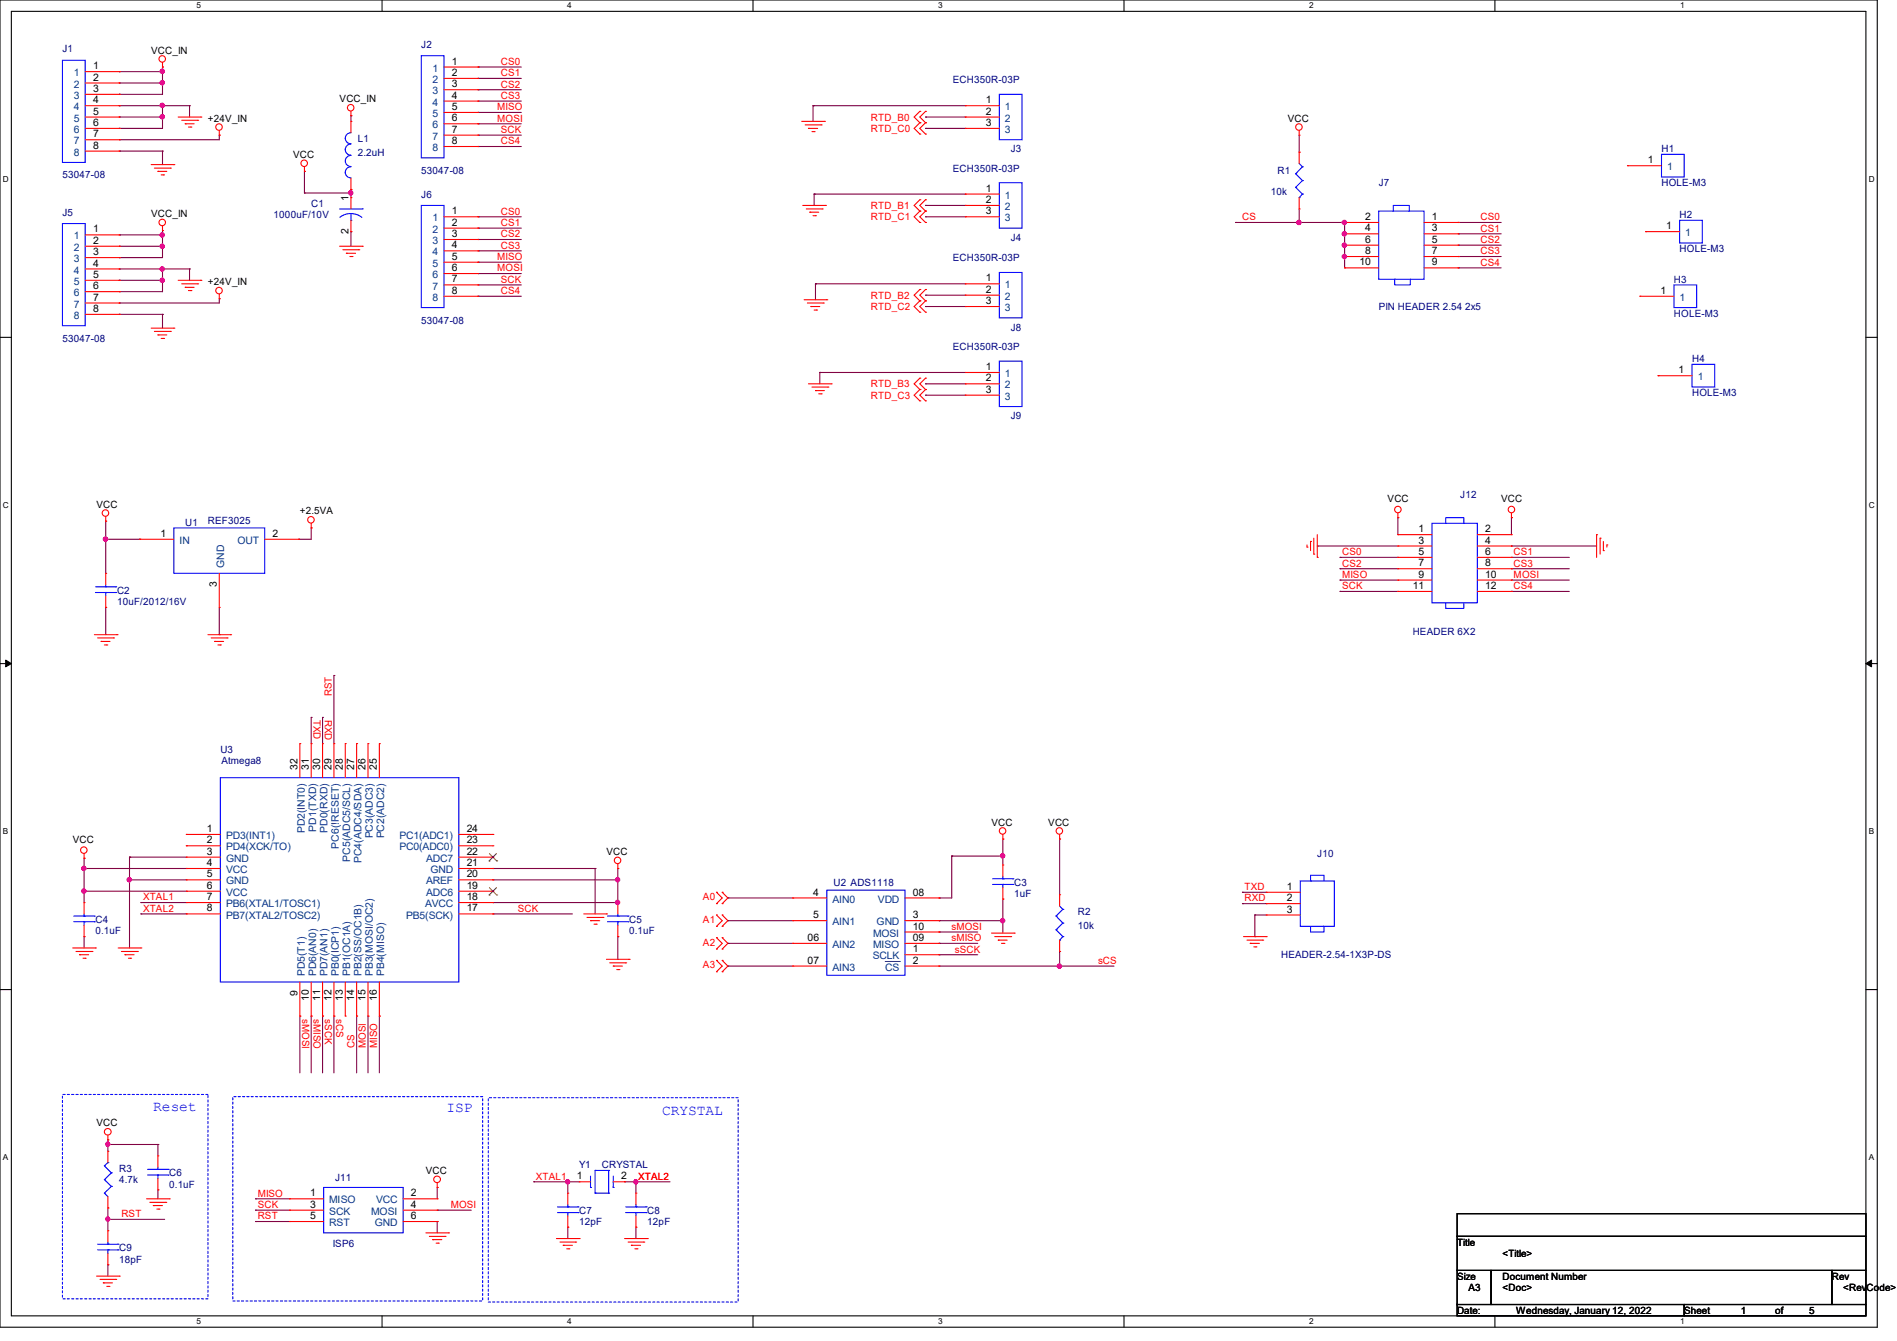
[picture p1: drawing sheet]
<svg xmlns="http://www.w3.org/2000/svg" width="297mm" height="210mm" viewBox="0 0 297 210" stroke-linecap="round" stroke-linejoin="round" font-family="sans-serif">
<path d="M0 0h293.9v207.9h-293.9zM1.8 1.8h290.3v204.3h-290.3z" fill="none" stroke="#000" stroke-width=".17"/>
<g fill="#fff">
<path d="M30.8 .2h.7v1.4h-.7z"/>
<path d="M30.8 206.2h.7v1.4h-.7z"/>
</g>
<path d="M59.8 0v1.8M59.8 206.1v1.8" fill="none" stroke="#000" stroke-width=".17"/>
<g fill="#fff">
<path d="M88.8 .2h.7v1.4h-.7z"/>
<path d="M88.8 206.2h.7v1.4h-.7z"/>
</g>
<path d="M117.9 0v1.8M117.9 206.1v1.8" fill="none" stroke="#000" stroke-width=".17"/>
<g fill="#fff">
<path d="M146.9 .2h.7v1.4h-.7z"/>
<path d="M146.9 206.2h.7v1.4h-.7z"/>
</g>
<path d="M176 0v1.8M176 206.1v1.8" fill="none" stroke="#000" stroke-width=".17"/>
<g fill="#fff">
<path d="M205 .2h.7v1.4h-.7z"/>
<path d="M205 206.2h.7v1.4h-.7z"/>
</g>
<path d="M234.1 0v1.8M234.1 206.1v1.8" fill="none" stroke="#000" stroke-width=".17"/>
<g fill="#fff">
<path d="M263.1 .2h.6v1.4h-.6z"/>
<path d="M263.1 206.2h.6v1.4h-.6z"/>
<path d="M.5 27.3h.9v1.4h-.9z"/>
<path d="M292.6 27.3h.9v1.4h-.9z"/>
<path d="M.5 78.4h.9v1.4h-.9z"/>
<path d="M292.6 78.4h.9v1.4h-.9z"/>
</g>
<path d="M0 52.8h1.8M292.1 52.8h1.8" fill="none" stroke="#000" stroke-width=".17"/>
<g fill="#fff">
<path d="M.5 129.5h.8v1.4h-.8z"/>
<path d="M292.6 129.5h.8v1.4h-.8z"/>
</g>
<path d="M0 103.9h1.8M292.1 103.9h1.8" fill="none" stroke="#000" stroke-width=".17"/>
<path d="M.9 103.4l.9 .5-.9 .5zM292.1 103.9l.9-.5v1z" fill="#000" stroke="#000" stroke-width=".16"/>
<g fill="#fff">
<path d="M.5 180.5h.8v1.4h-.8z"/>
<path d="M292.6 180.5h.8v1.4h-.8z"/>
</g>
<path d="M0 155h1.8M292.1 155h1.8M228.1 190.1h64v3.5h-64zM228.1 193.6h64v5.4h-64zM228.1 199h5.4v5.3h-5.4zM233.5 199h53.3v5.3h-53.3zM286.8 199h5.3v5.3h-5.3zM228.1 204.3h35.6v1.8h-35.6zM263.7 204.3h28.4v1.8h-28.4z" fill="none" stroke="#000" stroke-width=".17"/>
<path d="M9.8 171.4h22.8v32h-22.8zM36.4 171.7h39.2v32.1h-39.2zM76.5 171.9h39.1v32h-39.1z" fill="none" stroke="#00f" stroke-width=".17" stroke-dasharray=".3 .3"/>
<g fill="none" stroke="#800040" stroke-width=".17">
<path d="M18.7 18.3h.1M18.7 14.8h.1M18.7 11.2h.1M18.7 13h.1M18.7 16.6h.1M18.7 18.3h6.7M18.7 16.6h11M18.7 11.2h6.7M18.7 13h6.7M25.4 16.6h.1M25.4 10.5h.1M25.4 11.2h.1"/>
<path d="M25.4 18.3h.1M25.4 13h.1M25.4 10.5v4.3h-6.7M25.4 16.6v3.5h-6.7M29.7 16.6h.1M29.7 16.6v1.7M54.9 18.1h.1M54.9 18.1v.9M74.8 17.6h.1M74.8 19.4h.1M74.8 10.5h.1M74.8 12.3h.1"/>
<path d="M74.8 14.1h.1M74.8 15.8h.1M74.8 17.6h6.8M74.8 19.4h6.8M74.8 10.5h6.8M74.8 12.3h6.8M74.8 14.1h6.8M74.8 15.8h6.8M127.3 16.6h.1M127.3 16.6h23.8M127.3 16.6v2.4M144.9 18.3h.1"/>
<path d="M144.9 18.3h6.2M18.7 21.9h.1M18.7 36.8h.1M18.7 38.6h.1M18.7 20.1h.1M18.7 23.7h.1M18.7 36.8h6.7M18.7 38.6h6.7M18.7 23.7h6.7M25.4 23.7h.1M25.4 36.1h.1M25.4 36.8h.1"/>
<path d="M25.4 38.6h.1M25.4 23.7v2.1M25.4 36.1v4.2h-6.7M34.3 21.2h.1M34.3 21.2v.7h-15.6M47.7 30.2h.1M47.7 26.8h.1M47.7 30.2h7.2M47.7 26.8v3.4M54.9 36.3h.1M54.9 29.7h.1M54.9 30.2h.1"/>
<path d="M54.9 29.7v1.2M54.9 36.3v2.3M74.8 34h.1M74.8 35.7h.1M74.8 37.5h.1M74.8 39.3h.1M74.8 21.2h.1M74.8 22.9h.1M74.8 34h6.8M74.8 35.7h6.8M74.8 37.5h6.8M74.8 39.3h6.8"/>
<path d="M74.8 21.2h6.8M74.8 22.9h6.8M127.5 30.4h.1M127.5 30.4h23.6M127.5 30.4v1.8M144.9 20.1h.1M144.9 32.2h.1M144.9 34h.1M144.9 34h6.2M144.9 20.1h6.2M144.9 32.2h6.2M193.5 34.8h.1"/>
<path d="M193.5 34.8h17M203.4 34.8h.1M203.4 23.8h.1M203.4 21.2v2.6M203.4 32.7v2.1M210.5 34.8h.1M210.5 38.4h.1M210.5 36.6h.1M210.5 34.8v7.2M228.3 36.6h.1M228.3 34.8h.1M228.3 38.4h.1"/>
<path d="M228.3 36.6h6.7M228.3 34.8h6.7M228.3 38.4h6.7M18.7 47.5h.1M18.7 43.9h.1M18.7 40.3h.1M18.7 42.1h.1M18.7 45.7h.1M18.7 49.2h.1M18.7 43.9h6.7M18.7 42.1h11M18.7 49.2h6.7"/>
<path d="M25.4 42.1h.1M25.4 49.2h.1M25.4 43.9h.1M25.4 42.1v3.6h-6.7M25.4 49.2v2.2M29.7 42.1h.1M29.7 42.1v1.8M34.3 46.8h.1M34.3 46.8v.7h-15.6M74.8 41.1h.1M74.8 42.8h.1M74.8 44.6h.1"/>
<path d="M74.8 46.4h.1M74.8 41.1h6.8M74.8 42.8h6.8M74.8 44.6h6.8M74.8 46.4h6.8M127.7 44.4h.1M127.7 44.4h23.4M127.7 44.4v2.5M128.4 58.3h.1M128.4 58.3h22.7M128.4 58.3v1.8M144.9 46.2h.1"/>
<path d="M144.9 48h.1M144.9 46.2h6.2M144.9 48h6.2M210.5 40.2h.1M228.3 40.2h.1M228.3 42h.1M228.3 40.2h6.7M228.3 42h6.7M144.9 60.1h.1M144.9 61.9h.1M144.9 60.1h6.2M144.9 61.9h6.2"/>
<path d="M16.6 84.5h.1M16.6 95.1h.1M16.6 81.6h.1M16.6 84.5h5.3M16.6 81.6v8.2M16.6 95.1v4.3M21.9 84.5h.1M34.3 99.4h.1M34.3 95.1v4.3M46.8 84.5h.1M48.7 82.7h.1M48.7 82.7v1.8h-1.9"/>
<path d="M206.2 85.5h.1M206.2 85.5h12.7M209.8 87.3h.1M209.8 89.1h.1M209.8 90.8h.1M209.8 92.6h.1M209.8 87.3h9.1M209.8 89.1h9.1M209.8 90.8h9.1M209.8 92.6h9.1M218.9 81.1h.1M218.9 81.1v2.6"/>
<path d="M236.6 81.1h.1M236.6 85.5h.1M236.6 87.3h.1M236.6 89.1h.1M236.6 90.8h.1M236.6 92.6h.1M236.6 81.1v2.6M236.6 85.5h13.4M236.6 87.3h9.1M236.6 89.1h9.1M236.6 90.8h9.1M236.6 92.6h9.1"/>
<path d="M48.7 112.4h.1M48.7 112.4v4.1M50.5 112.4h.1M50.5 112.4v4.1M52.3 105.8h.1M52.3 105.8v10.7M13.2 136h.1M13.2 139.6h.1M13.2 134.4h.1M13.2 134.4v7M13.2 139.6h16M13.2 136h16"/>
<path d="M20.3 134.2h.1M20.3 137.8h.1M20.3 134.2h8.9M20.3 134.2v14.3M20.3 137.8h8.9M77.2 137.8h.1M77.2 136h.1M77.2 137.8h19.5M77.2 136h16M93.2 136h.1M93.2 136v7.1M96.7 137.8h.1"/>
<path d="M96.7 136h.1M96.7 136v5.4h-19.5M149 134.1h.1M149 134.1v6.5h-2M149 134.1h8M157 134.1h.1M157 131.4h.1M157 131.4v4.1M165.9 131.4h.1M165.9 131.4v8.7M194.5 139.7h.1M194.5 139.7h3.7"/>
<path d="M13.2 146.7h.1M13.2 146.7v1.8M22.1 141.4h.1M22.1 143.1h.1M22.1 141.4h7.1M22.1 143.1h7.1M46.9 159.1h.1M46.9 159.1v8.9M48.7 159.1h.1M48.7 159.1v8.9M50.5 159.1h.1M50.5 159.1v8.9"/>
<path d="M52.3 159.1h.1M52.3 159.1v8.9M55.8 159.1h.1M55.8 159.1v8.9M57.6 159.1h.1M57.6 159.1v8.9M59.4 159.1h.1M59.4 159.1v8.9M77.2 141.4h.1M77.2 143.1h.1M77.2 143.1h12.4M96.7 146.7h.1"/>
<path d="M96.7 146.7v3.5M114 140.6h.1M114 144.2h.1M114 147.7h.1M114 151.3h.1M114 151.3h10.1M114 140.6h10.1M114 144.2h10.1M114 147.7h10.1M147 151.3h.1M147 149.5h.1M147 147.7h.1"/>
<path d="M147 146h.1M147 144.2h.1M147 140.6h.1M147 151.3h27.4M147 144.2h10M147 147.7h6.1M147 149.5h6.1M147 146h6.1M157 140.8h.1M157 144.2h.1M157 140.8v5.3M165.9 151.3h.1"/>
<path d="M165.9 149h.1M165.9 149v2.3M194.5 141.5h.1M194.5 141.5h3.7M196.5 146.7h.1M196.5 143.3h.1M196.5 143.3v3.4M196.5 143.3h1.7M16.9 179.2h.1M16.9 178.5h.1M16.9 178.5v1.8M16.9 179.2h7.8"/>
<path d="M24.7 179.2h.1M24.7 179.2v1.8M16.9 191h.1M16.9 189.2h.1M16.9 198.1h.1M16.9 189.2v3.5M16.9 198.1v1.8M16.9 191h8.9M24.7 186.4h.1M24.7 186.4v1.3M40 191.3h.1M40 189.5h.1"/>
<path d="M40 187.7h.1M40 189.5h5.3M40 191.3h5.3M40 187.7h5.3M68.5 186h.1M68.5 189.5h.1M68.5 191.3h.1M68.5 186v1.7M68.5 191.3v1.8M68.5 189.5h5.3M83.6 185.1h.1M83.6 185.1h7.1"/>
<path d="M88.9 185.1h.1M88.9 192.2h.1M88.9 185.1v1.8M88.9 192.2v1.8M97.8 185.1h.1M97.8 185.1h7.1M99.6 185.1h.1M99.6 192.2h.1M99.6 185.1v1.8M99.6 192.2v1.8"/>
</g>
<g fill="#f0f" stroke="#f0f" stroke-width=".17">
<circle cx="25.4" cy="16.5" r=".34"/>
<circle cx="25.4" cy="42.1" r=".34"/>
<circle cx="210.5" cy="34.8" r=".34"/>
<circle cx="203.4" cy="34.8" r=".34"/>
<circle cx="210.5" cy="40.2" r=".34"/>
<circle cx="16.5" cy="84.4" r=".34"/>
<circle cx="25.4" cy="18.3" r=".34"/>
<circle cx="25.4" cy="13" r=".34"/>
<circle cx="25.4" cy="43.9" r=".34"/>
<circle cx="25.4" cy="38.6" r=".34"/>
<circle cx="25.4" cy="36.8" r=".34"/>
<circle cx="25.4" cy="11.2" r=".34"/>
<circle cx="210.5" cy="38.4" r=".34"/>
<circle cx="210.5" cy="36.6" r=".34"/>
<circle cx="54.9" cy="30.2" r=".34"/>
<circle cx="13.1" cy="139.6" r=".34"/>
<circle cx="20.2" cy="137.8" r=".34"/>
<circle cx="96.7" cy="141.3" r=".34"/>
<circle cx="96.7" cy="137.8" r=".34"/>
<circle cx="13.1" cy="136" r=".34"/>
<circle cx="99.5" cy="185.1" r=".33"/>
<circle cx="88.9" cy="185.1" r=".33"/>
<circle cx="16.9" cy="190.9" r=".33"/>
<circle cx="16.9" cy="179.2" r=".33"/>
<circle cx="165.9" cy="151.3" r=".34"/>
<circle cx="157" cy="144.2" r=".34"/>
<circle cx="157" cy="134" r=".34"/>
</g>
<g fill="none" stroke="#f00" stroke-width=".17">
<path d="M13.3 18.3h5.4M13.3 11.2h5.4M13.3 13h5.4M13.3 14.8h5.4M13.3 16.6h5.4M18.7 11.2h.1M18.7 13h.1M18.7 14.8h.1M18.7 16.6h.1M18.7 18.3h.1M25.4 10.5h.1M25.4 9.8v.7"/>
<path d="M27.9 18.3h3.6M28.4 18.8h2.5M29 19.4h.1M29 19.4h1.4M29.5 19.9h.4M29.9 19.9h.1M30.9 18.8h.1M31.5 18.3h.1M54.9 18.1h.1M54.9 19h.1M54.9 17.4v.7M54.9 19v1.8"/>
<path d="M69.5 19.4h5.3M69.5 10.5h5.3M69.5 12.3h5.3M69.5 14.1h5.3M69.5 15.8h5.3M69.5 17.6h5.3M74.8 10.5h.1M74.8 12.3h.1M74.8 14.1h.1M74.8 15.8h.1M74.8 17.6h.1M74.8 19.4h.1"/>
<path d="M125.5 19h3.6M126.1 19.6h2.5M128.6 19.6h.1M129.1 19h.1M144 17.4h.1M144 19.2h.1M144 17.4l-.9 .9 .9 .9M144 19.2l-.9 .9 .9 .9M144.9 17.4h.1M144.9 19.2h.1M144.9 17.4l-.9 .9 .9 .9M144.9 19.2l-.9 .9 .9 .9"/>
<path d="M151.1 16.6h.1M151.1 18.3h.1M151.1 18.3h5.4M151.1 16.6h5.4M13.3 38.6h5.4M13.3 20.1h5.4M13.3 36.8h5.4M13.3 21.9h5.4M13.3 23.7h5.4M18.7 36.8h.1M18.7 38.6h.1M18.7 20.1h.1"/>
<path d="M18.7 21.9h.1M18.7 23.7h.1M23.7 25.8h3.5M24.2 26.3h2.5M24.7 26.8h.1M24.7 26.8h1.4M25.2 27.4h.4M25.4 36.1h.1M25.4 35.4v.7M25.6 27.4h.1M26.7 26.3h.1M27.2 25.8h.1"/>
<path d="M34.3 21.2h.1M34.3 20.4v.8M47.7 26.8h.1M47.7 26.1v.7M53.2 38.6h3.5M53.7 39.1h2.5M54.2 39.7h.1M54.2 39.7h1.5M54.9 29.7h.1M54.9 30.9h.1M54.9 36.3h.1M54.9 27.9v1.8"/>
<path d="M54.9 30.9v1.8M54.9 34.5v1.8M56.2 39.1h.1M56.7 38.6h.1M69.5 34h5.3M69.5 21.2h5.3M69.5 22.9h5.3M69.5 35.7h5.3M69.5 37.5h5.3M69.5 39.3h5.3M74.8 21.2h.1M74.8 22.9h.1"/>
<path d="M74.8 34h.1M74.8 35.7h.1M74.8 37.5h.1M74.8 39.3h.1M125.7 32.2h3.5M126.2 32.7h2.5M126.6 20.1h.1M126.6 20.1h1.4M126.8 33.2h.1M126.8 33.2h1.4M127.1 20.6h.4M127.3 33.8h.4"/>
<path d="M127.5 20.6h.1M127.7 33.8h.1M128.7 32.7h.1M129.2 32.2h.1M144 21h.1M144 31.3h.1M144 33.1h.1M144 34.8h.1M144 31.3l-.9 .9 .9 .9M144 33.1l-.9 .9 .9 .8M144.9 21h.1M144.9 31.3h.1"/>
<path d="M144.9 33.1h.1M144.9 34.8h.1M144.9 31.3l-.9 .9 .9 .9M144.9 33.1l-.9 .9 .9 .8M151.1 30.4h.1M151.1 32.2h.1M151.1 34h.1M151.1 20.1h.1M151.1 20.1h5.4M151.1 32.2h5.4M151.1 30.4h5.4M151.1 34h5.4"/>
<path d="M203.4 21.2h.1M203.4 23.8h.1M203.4 32.7h.1M203.4 20.4v.8M203.4 23.8v1.8M203.4 30.9v1.8M210.5 34.8h.1M210.5 36.6h.1M210.5 38.4h.1M210.5 34.8h5.4M210.5 36.6h5.4M210.5 38.4h5.4"/>
<path d="M223 34.8h5.3M223 36.6h5.3M223 38.4h5.3M228.3 34.8h.1M228.3 36.6h.1M228.3 38.4h.1M254.8 26h.1M254.8 26h5.3M257.6 36.3h.1M257.6 36.3h5.4M13.3 43.9h5.4M13.3 47.5h5.4"/>
<path d="M13.3 40.3h5.4M13.3 42.1h5.4M13.3 45.7h5.4M13.3 49.2h5.4M18.7 40.3h.1M18.7 42.1h.1M18.7 43.9h.1M18.7 45.7h.1M18.7 47.5h.1M18.7 49.2h.1M23.7 51.4h3.5M24.2 51.9h2.5"/>
<path d="M24.7 52.5h.1M24.7 52.5h1.4M25.2 53h.4M25.6 53h.1M26.7 51.9h.1M27.2 51.4h.1M27.9 43.9h3.6M28.4 44.4h2.5M29 45h.1M29 45h1.4M29.5 45.5h.4M29.9 45.5h.1"/>
<path d="M30.9 44.4h.1M31.5 43.9h.1M34.3 46.8h.1M34.3 46.1v.7M54.8 40.2h.3M55.1 40.2h.1M69.5 41.1h5.3M69.5 42.8h5.3M69.5 44.6h5.3M69.5 46.4h5.3M74.8 41.1h.1M74.8 42.8h.1"/>
<path d="M74.8 44.6h.1M74.8 46.4h.1M125.9 46.9h3.6M126.4 47.5h2.5M127 48h.1M127 48h1.4M127.5 48.6h.3M127.8 48.6h.1M128.9 47.5h.1M129.5 46.9h.1M144 45.3h.1M144 47.1h.1"/>
<path d="M144 48.9h.1M144 59.2h.1M144 45.3l-.9 .9 .9 .9M144 47.1l-.9 .9 .9 .9M144 59.2l-.9 .9 .9 .9M144.9 45.3h.1M144.9 47.1h.1M144.9 48.9h.1M144.9 59.2h.1M144.9 45.3l-.9 .9 .9 .9M144.9 47.1l-.9 .9 .9 .9M144.9 59.2l-.9 .9 .9 .9"/>
<path d="M151.1 58.3h.1M151.1 44.4h.1M151.1 46.2h.1M151.1 48h.1M151.1 44.4h5.4M151.1 48h5.4M151.1 58.3h5.4M151.1 46.2h5.4M210.5 40.2h.1M210.5 42h.1M210.5 40.2h5.4M210.5 42h5.4"/>
<path d="M223 40.2h5.3M223 42h5.3M228.3 40.2h.1M228.3 42h.1M256.8 46.4h.1M256.8 46.4h5.3M259.6 58.8h.1M259.6 58.8h5.3M126.6 60.1h3.5M127.1 60.6h2.5M127.7 61.2h.1M127.7 61.2h1.4"/>
<path d="M128.2 61.7h.4M128.6 61.7h.1M129.6 60.6h.1M130.1 60.1h.1M144 61h.1M144 62.8h.1M144 61l-.9 .9 .9 .9M144.9 61h.1M144.9 62.8h.1M144.9 61l-.9 .9 .9 .9M151.1 60.1h.1M151.1 61.9h.1"/>
<path d="M151.1 60.1h5.4M151.1 61.9h5.4M14.8 99.4h3.5M15.3 99.9h2.5M16.6 81.6h.1M16.6 89.8h.1M16.6 95.1h.1M16.6 80.9v.7M16.6 89.8v1.8M16.6 93.3v1.8M17.8 99.9h.1M18.3 99.4h.1"/>
<path d="M21.9 84.5h.1M21.9 84.5h5.3M32.6 99.4h3.5M33.1 99.9h2.5M34.3 95.1h.1M34.3 89.8v5.3M35.6 99.9h.1M36.1 99.4h.1M41.4 84.5h5.4M46.8 84.5h.1M48.7 82.7h.1M48.7 82v.7"/>
<path d="M204.6 85.7h.1M204.6 85.3v.4M205.2 84.8h.1M205.2 84.8v1.4M205.7 86.8h.1M205.7 84.3v2.5M206.2 87.3h.1M206.2 83.7v3.6M218.9 81.1h.1M218.9 83.7h.1M218.9 85.5h.1M218.9 87.3h.1"/>
<path d="M218.9 89.1h.1M218.9 90.8h.1M218.9 92.6h.1M218.9 80.3v.8M218.9 83.7h5.3M218.9 85.5h5.3M218.9 87.3h5.3M218.9 89.1h5.3M218.9 90.8h5.3M218.9 92.6h5.3M231.3 83.7h5.3M231.3 85.5h5.3"/>
<path d="M231.3 87.3h5.3M231.3 89.1h5.3M231.3 90.8h5.3M231.3 92.6h5.3M236.6 81.1h.1M236.6 83.7h.1M236.6 85.5h.1M236.6 87.3h.1M236.6 89.1h.1M236.6 90.8h.1M236.6 92.6h.1M236.6 80.3v.8"/>
<path d="M250 83.7h.1M250 83.7v3.6M250.5 84.3h.1M250.5 84.3v2.5M251 86.2h.1M251 84.8v1.4M251.6 85.3h.1M251.6 85.3v.4M15.8 100.5h.1M15.8 100.5h1.4M16.3 101h.4M16.7 101h.1"/>
<path d="M33.6 100.5h.1M33.6 100.5h1.4M34.1 101h.4M34.5 101h.1M46.9 116.5h.1M46.9 116.5v5.3M48.7 116.5h.1M48.7 116.5v5.3M50.5 116.5h.1M50.5 116.5v5.3M52.3 116.5h.1M52.3 116.5v5.3"/>
<path d="M54.1 116.5h.1M54.1 116.5v5.3M55.8 116.5h.1M55.8 116.5v5.3M57.6 116.5h.1M57.6 116.5v5.3M59.4 116.5h.1M59.4 116.5v5.3M13.2 134.4h.1M13.2 133.7v.7M29.2 130.7h.1M29.2 132.5h.1"/>
<path d="M29.2 134.2h.1M29.2 136h.1M29.2 137.8h.1M29.2 139.6h.1M29.2 130.7h5.3M29.2 132.5h5.3M29.2 134.2h5.3M29.2 136h5.3M29.2 137.8h5.3M29.2 139.6h5.3M71.8 130.7h5.4M71.8 132.5h5.4"/>
<path d="M71.8 134.2h5.4M71.8 136h5.4M71.8 137.8h5.4M71.8 139.6h5.4M77.2 130.7h.1M77.2 132.5h.1M77.2 134.2h.1M77.2 136h.1M77.2 137.8h.1M77.2 139.6h.1M96.7 136h.1M96.7 135.3v.7"/>
<path d="M112.2 139.7h.1M112.2 139.7l.9 .9-.9 .9M113.1 139.7h.1M113.1 139.7l.9 .9-.9 .9M157 131.4h.1M157 135.5h.1M157 130.7v.7M157 135.5v1.7M157 139v1.8M165.9 131.4h.1M165.9 130.7v.7M198.2 139.7h.1"/>
<path d="M198.2 139.7h5.4M11.4 148.5h3.5M11.9 149h2.5M12.4 149.5h.1M12.4 149.5h1.5M13 150.1h.3M13.2 141.4h.1M13.2 146.7h.1M13.2 141.4v1.7M13.2 144.9v1.8M13.3 150.1h.1M14.4 149h.1"/>
<path d="M14.9 148.5h.1M18.5 148.5h3.6M19 149h2.5M19.6 149.5h.1M19.6 149.5h1.4M20.1 150.1h.3M20.4 150.1h.1M21.5 149h.1M22.1 148.5h.1M29.2 141.4h.1M29.2 143.1h.1M29.2 143.1h5.3"/>
<path d="M29.2 141.4h5.3M46.9 159.1h.1M46.9 153.8v5.3M48.7 159.1h.1M48.7 153.8v5.3M50.5 159.1h.1M50.5 153.8v5.3M52.3 159.1h.1M52.3 153.8v5.3M54.1 159.1h.1M54.1 153.8v5.3M55.8 159.1h.1"/>
<path d="M55.8 153.8v5.3M57.6 159.1h.1M57.6 153.8v5.3M59.4 159.1h.1M59.4 153.8v5.3M71.8 143.1h5.4M71.8 141.4h5.4M77.2 141.4h.1M77.2 143.1h.1M91.4 143.1h3.6M91.9 143.7h2.5M92.5 144.2h.1"/>
<path d="M92.5 144.2h1.4M93 144.7h.3M93.3 144.7h.1M94.4 143.7h.1M95 143.1h.1M95 150.2h3.5M95.5 150.8h2.5M96 151.3h.1M96 151.3h1.5M96.6 151.8h.3M96.7 141.4h.1M96.7 146.7h.1"/>
<path d="M96.7 141.4v1.7M96.7 144.9v1.8M96.9 151.8h.1M98 150.8h.1M98.5 150.2h.1M112.2 141.5h.1M112.2 143.3h.1M112.2 145.1h.1M112.2 146.9h.1M112.2 148.6h.1M112.2 150.4h.1M112.2 152.2h.1"/>
<path d="M112.2 143.3l.9 .9-.9 .9M112.2 146.9l.9 .8-.9 .9M112.2 150.4l.9 .9-.9 .9M113.1 141.5h.1M113.1 145.1h.1M113.1 143.3h.1M113.1 148.6h.1M113.1 146.9h.1M113.1 152.2h.1M113.1 150.4h.1M113.1 143.3l.9 .9-.9 .9M113.1 146.9l.9 .8-.9 .9"/>
<path d="M113.1 150.4l.9 .9-.9 .9M124.1 140.6h.1M124.1 144.2h.1M124.1 151.3h.1M124.1 147.7h.1M124.1 144.2h5.4M124.1 151.3h5.4M124.1 147.7h5.4M124.1 140.6h5.4M141.7 149.5h5.3M141.7 144.2h5.3M141.7 151.3h5.3"/>
<path d="M141.7 147.7h5.3M141.7 140.6h5.3M141.7 146h5.3M147 149.5h.1M147 151.3h.1M147 144.2h.1M147 146h.1M147 147.7h.1M147 140.6h.1M155.2 146.1h3.6M155.7 146.7h2.5M156.3 147.2h.1"/>
<path d="M156.3 147.2h1.4M156.8 147.7h.4M157 140.8h.1M157.2 147.7h.1M158.2 146.7h.1M158.8 146.1h.1M165.9 140.1h.1M165.9 149h.1M165.9 140.1v1.8M165.9 147.2v1.8M194.7 146.7h3.5M195.2 147.2h2.5"/>
<path d="M195.7 147.7h.1M195.7 147.7h1.5M196.3 148.3h.3M196.6 148.3h.1M197.7 147.2h.1M198.2 146.7h.1M198.2 141.5h.1M198.2 143.3h.1M198.2 141.5h5.4M198.2 143.3h5.4M16.9 178.5h.1M16.9 177.8v.7"/>
<path d="M15.1 199.9h3.6M16.9 189.2h.1M16.9 180.3h.1M16.9 192.7h.1M16.9 198.1h.1M16.9 180.3v1.8M16.9 187.4v1.8M16.9 192.7v1.8M16.9 196.3v1.8M18.7 199.9h.1M22.9 187.7h3.6M23.5 188.3h2.5"/>
<path d="M24 188.8h.1M24 188.8h1.4M24.6 189.4h.3M24.7 181h.1M24.7 186.4h.1M24.7 181v1.8M24.7 184.6v1.8M24.9 189.4h.1M26 188.3h.1M26.5 187.7h.1M45.3 187.7h.1M45.3 189.5h.1"/>
<path d="M45.3 191.3h.1M45.3 187.7h5.4M45.3 189.5h5.4M45.3 191.3h5.4M63.1 187.7h5.4M63.1 189.5h5.4M63.1 191.3h5.4M66.7 193.1h3.5M67.2 193.6h2.5M67.7 194.1h.1M67.7 194.1h1.5M68.3 194.7h.3"/>
<path d="M68.5 186h.1M68.5 187.7h.1M68.5 189.5h.1M68.5 191.3h.1M68.5 185.3v.7M68.6 194.7h.1M69.7 193.6h.1M70.2 193.1h.1M87.1 194h3.6M87.7 194.5h2.4M88.2 195h.1M88.2 195h1.4"/>
<path d="M88.7 195.6h.4M88.9 186.9h.1M88.9 192.2h.1M88.9 186.9v1.7M88.9 190.4v1.8M89.1 195.6h.1M90.1 194.5h.1M90.7 194h.1M90.7 185.1h.1M90.7 185.1h1.8M96 185.1h1.8M97.8 185.1h.1"/>
<path d="M97.8 194h3.5M98.3 194.5h2.5M98.8 195h.1M98.8 195h1.5M99.4 195.6h.3M99.6 186.9h.1M99.6 192.2h.1M99.6 186.9v1.7M99.6 190.4v1.8M99.7 195.6h.1M100.8 194.5h.1M101.3 194h.1"/>
<path d="M15.7 200.4h2.4M16.2 200.9h.1M16.2 200.9h1.4M16.7 201.5h.4M17.1 201.5h.1M18.1 200.4h.1"/>
<circle cx="25.4" cy="9.2" r=".51"/>
<circle cx="34.3" cy="19.9" r=".51"/>
<circle cx="54.9" cy="16.9" r=".51"/>
<circle cx="203.4" cy="19.9" r=".51"/>
<circle cx="25.4" cy="34.8" r=".51"/>
<circle cx="47.6" cy="25.6" r=".51"/>
<circle cx="34.3" cy="45.5" r=".51"/>
<circle cx="218.9" cy="79.8" r=".51"/>
<circle cx="236.6" cy="79.8" r=".51"/>
<circle cx="16.5" cy="80.3" r=".51"/>
<circle cx="48.7" cy="81.4" r=".51"/>
<circle cx="13.1" cy="133.1" r=".51"/>
<circle cx="96.7" cy="134.7" r=".51"/>
<circle cx="157" cy="130.1" r=".51"/>
<circle cx="165.9" cy="130.1" r=".51"/>
<circle cx="16.9" cy="177.2" r=".52"/>
<circle cx="68.4" cy="184.7" r=".52"/>
</g>
<g fill="none" stroke="#00f" stroke-width=".17">
<path d="M9.8 9.4h3.5v16h-3.5zM66 8.7h3.5v16h-3.5zM156.5 14.8h3.5v7.1h-3.5zM9.8 35h3.5v16h-3.5zM53.2 32.7h3.5M54.9 34.5h.1M54.9 33.4l1.1 .3 .7 .3M54.9 33.4l-.7 .1-1 .5M54.9 33.4v1.1M54.9 26.1a.87 .87 0 0 0-.8 .9 .87 .87 0 0 0 .8 .9M54.9 24.3a.87 .87 0 0 0-.8 .9 .87 .87 0 0 0 .8 .9M54.9 22.6a.87 .87 0 0 0-.8 .8 .87 .87 0 0 0 .8 .9"/>
<path d="M54.9 20.8a.87 .87 0 0 0-.8 .9 .87 .87 0 0 0 .8 .8M56.7 32.7h.1M66 32.2h3.5v16h-3.5zM156.5 28.6h3.5v7.1h-3.5zM202.9 27.2h.1M202.9 29.3h.1M202.9 27.2l1 1.1M202.9 29.3l1 1.1M203.4 30.9h.1M203.4 25.6l.5 .5M203.9 26.1h.1M203.9 28.3h.1"/>
<path d="M203.9 30.4h.1M203.9 26.1l-1 1.1M203.9 28.3l-1 1M203.9 30.4l-.5 .5M215.9 33.1h7.1v10.6h-7.1zM218.1 33.1v-.9h2.5v.9M260.1 24.2h3.6v3.5h-3.6zM263 34.5h3.5v3.6h-3.5zM156.5 56.6h3.5v7.1h-3.5zM156.5 42.7h3.5v7.1h-3.5zM218.4 43.7v.9h2.4v-.9M262.1 44.6h3.5v3.6h-3.5z"/>
<path d="M264.9 57.1h3.6v3.5h-3.6zM14.9 92.8h3.2M14.9 91.9h3.2M16.6 91.9h.1M16.6 92.8h.1M16.6 91.6v.3M16.6 92.8v.5M18.1 92.8h.1M18.1 91.9h.1M27.2 82.7h14.2v7.1h-14.2zM224.2 82h7.1v12.4h-7.1zM226.4 82v-.9h2.8v.9"/>
<path d="M226.4 94.4v.9h2.8v-.9M34.5 121.8h37.3v32h-37.3zM129.5 139.4h12.2v13.3h-12.2zM155.4 138.5h3.2M155.4 137.6h3.2M157 137.6h.1M157 138.5h.1M157 137.2v.4M157 138.5v.5M158.6 138.5h.1M158.6 137.6h.1M203.6 138h5.3v7.1h-5.3z"/>
<path d="M205.4 138h-.2v-.9h2.1v.9M11.6 144.4h3.2M11.6 143.5h3.2M13.2 143.5h.1M13.2 144.4h.1M13.2 143.1v.4M13.2 144.4v.5M14.8 144.4h.1M14.8 143.5h.1M95.1 144.4h3.2M95.1 143.5h3.2M96.7 143.5h.1"/>
<path d="M96.7 144.4h.1M96.7 143.1v.4M96.7 144.4v.5M98.3 144.4h.1M98.3 143.5h.1M165.4 143.5h.1M165.4 145.6h.1M165.4 143.5l1 1.1M165.4 145.6l1 1.1M165.9 147.2h.1M165.9 141.9l.5 .5M166.4 142.4h.1"/>
<path d="M166.4 144.6h.1M166.4 146.7h.1M166.4 142.4l-1 1.1M166.4 144.6l-1 1M166.4 146.7l-.5 .5M205.2 145.1v.9h2.1v-.9h-.2M15.3 195.7h3.2M15.3 194.9h3.2M16.3 186.9h.1M16.3 184.7h.1M16.3 182.6h.1M16.3 186.9l.6 .5"/>
<path d="M16.3 184.7l1.1 1.1M16.3 182.6l1.1 1.1M16.9 182.1h.1M16.9 194.9h.1M16.9 195.7h.1M16.9 182.1l-.6 .5M16.9 194.5v.4M16.9 195.7v.6M17.4 185.8h.1M17.4 183.7h.1M17.4 185.8l-1.1 1.1M17.4 183.7l-1.1 1"/>
<path d="M18.5 195.7h.1M18.5 194.9h.1M23.1 184h3.2M23.1 183.1h3.2M24.7 183.1h.1M24.7 184h.1M24.7 182.8v.3M24.7 184v.6M26.3 184h.1M26.3 183.1h.1M50.7 186h12.4v7.1h-12.4zM87.3 189.9h3.2"/>
<path d="M87.3 189h3.2M88.9 189h.1M88.9 189.9h.1M88.9 188.6v.4M88.9 189.9v.5M90.5 189.9h.1M90.5 189h.1M92.5 186h.1M92.5 184.2v1.8M93.2 186.9h.1M93.2 183.3h.1M93.2 183.3v3.6"/>
<path d="M93.2 186.9h2.1M93.2 183.3h2.1M95.3 186.9h.1M95.3 183.3h.1M95.3 183.3v3.6M96 186h.1M96 184.2v1.8M98 189.9h3.2M98 189h3.2M99.6 189h.1M99.6 189.9h.1M99.6 188.6v.4"/>
<path d="M99.6 189.9v.5M101.2 189.9h.1M101.2 189h.1"/>
</g>
<path d="M76.6 134.8h.1M76.6 133.7l1.2 1.1M76.6 139l1.2 1.2M77.7 133.7l-1.1 1.1M77.7 139l-1.1 1.2M77.8 134.8h.1M76.6 140.2h.1M77.8 140.2h.1" fill="none" stroke="#804000" stroke-width=".16"/>
<path d="M138.6 150.6h2.2M140.8 150.6h.1" fill="none" stroke="#004080" stroke-width=".16"/>
<g font-size="2.3" fill="#00f">
<text x="24" y="174">Reset</text>
<text x="69.9" y="174.2">ISP</text>
<text x="103.7" y="174.7">CRYSTAL</text>
</g>
<g font-size="1.6" fill="#000080">
<text x="9.8" y="8.2">J1</text>
<text x="66" y="7.5">J2</text>
<text x="149.2" y="13">ECH350R-03P</text>
<text x="56" y="22.2">L1</text>
<text x="158.2" y="23.8">J3</text>
<text x="260.1" y="23.8">H1</text>
<text x="9.8" y="27.9">53047-08</text>
<text x="56" y="24.4">2.2uH</text>
<text x="66" y="27.2">53047-08</text>
<text x="149.2" y="26.9">ECH350R-03P</text>
<text x="200" y="27.2">R1</text>
<text x="215.9" y="29.2">J7</text>
<text x="260.1" y="29.2">HOLE-M3</text>
<text x="9.8" y="33.8">J5</text>
<text x="42.8" y="34.2">1000uF/10V</text>
<text x="48.7" y="32.4">C1</text>
<text x="66" y="30.9">J6</text>
<text x="199" y="30.6">10k</text>
<text x="263" y="34.2">H2</text>
<text x="149.2" y="40.9">ECH350R-03P</text>
<text x="158.2" y="37.7">J4</text>
<text x="263" y="39.5">HOLE-M3</text>
<text x="262.1" y="44.3">H3</text>
<text x="9.8" y="53.5">53047-08</text>
<text x="66" y="50.7">53047-08</text>
<text x="158.2" y="51.8">J8</text>
<text x="215.9" y="48.6">PIN HEADER 2.54 2x5</text>
<text x="262.1" y="49.6">HOLE-M3</text>
<text x="149.2" y="54.8">ECH350R-03P</text>
<text x="264.9" y="56.7">H4</text>
<text x="158.2" y="65.6">J9</text>
<text x="264.9" y="62.1">HOLE-M3</text>
<text x="29" y="82.3">U1</text>
<text x="32.6" y="82">REF3025</text>
<text x="228.6" y="78.1">J12</text>
<text x="18.3" y="93">C2</text>
<text x="18.3" y="94.8">10uF/2012/16V</text>
<text x="221.2" y="99.4">HEADER 6X2</text>
<text x="34.5" y="117.9">U3</text>
<text x="34.7" y="119.7">Atmega8</text>
<text x="206.2" y="134.2">J10</text>
<text x="130.5" y="138.7">U2 ADS1118</text>
<text x="158.8" y="138.7">C3</text>
<text x="158.8" y="140.5">1uF</text>
<text x="168.7" y="143.3">R2</text>
<text x="14.9" y="144.6">C4</text>
<text x="14.9" y="146.3">0.1uF</text>
<text x="98.5" y="144.6">C5</text>
<text x="98.5" y="146.3">0.1uF</text>
<text x="168.7" y="145.5">10k</text>
<text x="200.6" y="150.1">HEADER-2.54-1X3P-DS</text>
<text x="18.7" y="183.5">R3</text>
<text x="18.7" y="185.3">4.7k</text>
<text x="26.5" y="184.2">C6</text>
<text x="52.5" y="184.9">J11</text>
<text x="90.7" y="183">Y1</text>
<text x="94.2" y="183">CRYSTAL</text>
<text x="26.5" y="186">0.1uF</text>
<text x="90.7" y="190.1">C7</text>
<text x="90.7" y="191.9">12pF</text>
<text x="101.3" y="190.1">C8</text>
<text x="101.3" y="191.9">12pF</text>
<text x="18.7" y="196">C9</text>
<text x="18.7" y="197.7">18pF</text>
<text x="52.1" y="195.2">ISP6</text>
</g>
<g font-size="1.6" fill="#004080">
<text x="11.6" y="11.9">1</text>
<text x="67.7" y="11.2">1</text>
<text x="11.6" y="13.7">2</text>
<text x="11.6" y="15.5">3</text>
<text x="11.6" y="17.3">4</text>
<text x="67.7" y="13">2</text>
<text x="67.7" y="14.8">3</text>
<text x="67.7" y="16.6">4</text>
<text x="157.4" y="17.3">1</text>
<text x="11.6" y="19.1">5</text>
<text x="11.6" y="20.8">6</text>
<text x="11.6" y="22.6">7</text>
<text x="67.7" y="18.3">5</text>
<text x="67.7" y="20.1">6</text>
<text x="67.7" y="21.9">7</text>
<text x="67.7" y="23.7">8</text>
<text x="157.4" y="19.1">2</text>
<text x="157.4" y="20.8">3</text>
<text x="11.6" y="24.4">8</text>
<text x="261" y="26.7">1</text>
<text x="67.7" y="34.7">1</text>
<text x="157.4" y="31.1">1</text>
<text x="157.4" y="32.9">2</text>
<text x="157.4" y="34.7">3</text>
<text x="11.6" y="37.5">1</text>
<text x="11.6" y="39.3">2</text>
<text x="11.6" y="41.1">3</text>
<text x="67.7" y="36.4">2</text>
<text x="67.7" y="38.2">3</text>
<text x="67.7" y="40">4</text>
<text x="67.7" y="41.8">5</text>
<text x="263.9" y="37">1</text>
<text x="11.6" y="42.8">4</text>
<text x="11.6" y="44.6">5</text>
<text x="11.6" y="46.4">6</text>
<text x="67.7" y="43.6">6</text>
<text x="67.7" y="45.3">7</text>
<text x="67.7" y="47.1">8</text>
<text x="157.4" y="45.2">1</text>
<text x="157.4" y="46.9">2</text>
<text x="263" y="47.1">1</text>
<text x="11.6" y="48.2">7</text>
<text x="11.6" y="50">8</text>
<text x="157.4" y="48.7">3</text>
<text x="157.4" y="59.1">1</text>
<text x="265.8" y="59.6">1</text>
<text x="157.4" y="60.8">2</text>
<text x="157.4" y="62.6">3</text>
<text x="28.1" y="85.2">IN</text>
<text x="35.1" y="88.9" transform="rotate(-90 35.1 88.9)">GND</text>
<text x="37.2" y="85.2">OUT</text>
<text x="35.4" y="131.4">PD3(INT1)</text>
<text x="47.7" y="130.5" transform="rotate(-90 47.7 130.5)">PD2(INT0)</text>
<text x="49.5" y="130.3" transform="rotate(-90 49.5 130.3)">PD1(TXD)</text>
<text x="51.3" y="130.4" transform="rotate(-90 51.3 130.4)">PD0(RXD)</text>
<text x="58.4" y="131.3" transform="rotate(-90 58.4 131.3)">PC3(ADC3)</text>
<text x="60.2" y="131.3" transform="rotate(-90 60.2 131.3)">PC2(ADC2)</text>
<text x="62.5" y="131.4">PC1(ADC1)</text>
<text x="35.4" y="133.2">PD4(XCK/TO)</text>
<text x="35.4" y="135">GND</text>
<text x="35.4" y="136.7">VCC</text>
<text x="53" y="132.9" transform="rotate(-90 53 132.9)">PC6(!RESET)</text>
<text x="54.8" y="135" transform="rotate(-90 54.8 135)">PC5(ADC5/SCL)</text>
<text x="56.6" y="135.2" transform="rotate(-90 56.6 135.2)">PC4(ADC4/SDA)</text>
<text x="62.5" y="133.2">PC0(ADC0)</text>
<text x="66.7" y="135">ADC7</text>
<text x="67.4" y="136.7">GND</text>
<text x="35.4" y="138.5">GND</text>
<text x="35.4" y="140.3">VCC</text>
<text x="35.4" y="142.1">PB6(XTAL1/TOSC1)</text>
<text x="35.4" y="143.9">PB7(XTAL2/TOSC2)</text>
<text x="63.6" y="143.9">PB5(SCK)</text>
<text x="66.5" y="142.1">AVCC</text>
<text x="66.7" y="138.5">AREF</text>
<text x="66.7" y="140.3">ADC6</text>
<text x="130.3" y="141.4">AIN0</text>
<text x="137.5" y="141.4">VDD</text>
<text x="130.3" y="144.9">AIN1</text>
<text x="130.3" y="148.5">AIN2</text>
<text x="136.7" y="146.7">MOSI</text>
<text x="136.7" y="148.5">MISO</text>
<text x="137.2" y="144.9">GND</text>
<text x="47.7" y="152.9" transform="rotate(-90 47.7 152.9)">PD5(T1)</text>
<text x="49.5" y="152.9" transform="rotate(-90 49.5 152.9)">PD6(AN0)</text>
<text x="51.3" y="152.9" transform="rotate(-90 51.3 152.9)">PD7(AN1)</text>
<text x="53" y="152.9" transform="rotate(-90 53 152.9)">PB0(ICP1)</text>
<text x="54.8" y="152.9" transform="rotate(-90 54.8 152.9)">PB1(OC1A)</text>
<text x="56.6" y="152.9" transform="rotate(-90 56.6 152.9)">PB2(SS/OC1B)</text>
<text x="58.4" y="152.9" transform="rotate(-90 58.4 152.9)">PB3(MOSI/OC2)</text>
<text x="60.2" y="152.9" transform="rotate(-90 60.2 152.9)">PB4(MISO)</text>
<text x="130.3" y="152">AIN3</text>
<text x="136.6" y="150.2">SCLK</text>
<text x="138.6" y="152">CS</text>
<text x="51.6" y="188.5">MISO</text>
<text x="51.6" y="190.2">SCK</text>
<text x="58.1" y="190.2">MOSI</text>
<text x="58.9" y="188.5">VCC</text>
<text x="51.6" y="192">RST</text>
<text x="58.7" y="192">GND</text>
</g>
<g font-size="1.6">
<text x="14.6" y="10.8">1</text>
<text x="23.7" y="8.4">VCC_IN</text>
<text x="70.7" y="10.1">1</text>
<text x="70.7" y="11.9">2</text>
<text x="14.6" y="12.6">2</text>
<text x="14.6" y="14.4">3</text>
<text x="14.6" y="16.2">4</text>
<text x="14.6" y="17.9">5</text>
<text x="53.2" y="16">VCC_IN</text>
<text x="70.7" y="13.7">3</text>
<text x="70.7" y="15.5">4</text>
<text x="70.7" y="17.2">5</text>
<text x="154.3" y="16.2">1</text>
<text x="154.3" y="17.9">2</text>
<text x="14.6" y="19.7">6</text>
<text x="14.6" y="21.5">7</text>
<text x="14.6" y="23.3">8</text>
<text x="32.6" y="19">+24V_IN</text>
<text x="70.7" y="19">6</text>
<text x="70.7" y="20.8">7</text>
<text x="70.7" y="22.6">8</text>
<text x="154.3" y="19.7">3</text>
<text x="201.6" y="19">VCC</text>
<text x="45.9" y="24.7">VCC</text>
<text x="258" y="25.6">1</text>
<text x="23.7" y="34">VCC_IN</text>
<text x="54.6" y="31.5" transform="rotate(-90 54.6 31.5)">1</text>
<text x="70.7" y="33.6">1</text>
<text x="70.7" y="35.3">2</text>
<text x="154.3" y="30">1</text>
<text x="154.3" y="31.8">2</text>
<text x="154.3" y="33.6">3</text>
<text x="213.7" y="34.5">2</text>
<text x="224.2" y="34.5">1</text>
<text x="260.9" y="35.9">1</text>
<text x="14.6" y="36.4">1</text>
<text x="14.6" y="38.2">2</text>
<text x="14.6" y="40">3</text>
<text x="14.6" y="41.7">4</text>
<text x="54.6" y="36.6" transform="rotate(-90 54.6 36.6)">2</text>
<text x="70.7" y="37.1">3</text>
<text x="70.7" y="38.9">4</text>
<text x="70.7" y="40.7">5</text>
<text x="212.8" y="41.6">10</text>
<text x="213.7" y="36.2">4</text>
<text x="213.7" y="38">6</text>
<text x="213.7" y="39.8">8</text>
<text x="224.2" y="36.2">3</text>
<text x="224.2" y="38">5</text>
<text x="224.2" y="39.8">7</text>
<text x="224.2" y="41.6">9</text>
<text x="14.6" y="43.5">5</text>
<text x="14.6" y="45.3">6</text>
<text x="14.6" y="47.1">7</text>
<text x="32.6" y="44.7">+24V_IN</text>
<text x="70.7" y="42.5">6</text>
<text x="70.7" y="44.2">7</text>
<text x="70.7" y="46">8</text>
<text x="154.3" y="44.1">1</text>
<text x="154.3" y="45.8">2</text>
<text x="154.3" y="47.6">3</text>
<text x="260" y="46">1</text>
<text x="14.6" y="48.9">8</text>
<text x="154.3" y="58">1</text>
<text x="154.3" y="59.7">2</text>
<text x="262.8" y="58.5">1</text>
<text x="154.3" y="61.5">3</text>
<text x="15.1" y="79.5">VCC</text>
<text x="46.9" y="80.6">+2.5VA</text>
<text x="217.3" y="78.6">VCC</text>
<text x="222.1" y="83.4">1</text>
<text x="232.5" y="83.4">2</text>
<text x="235" y="78.6">VCC</text>
<text x="25.1" y="84.1">1</text>
<text x="42.7" y="84.1">2</text>
<text x="222.1" y="85.1">3</text>
<text x="222.1" y="86.9">5</text>
<text x="222.1" y="88.7">7</text>
<text x="232.5" y="85.1">4</text>
<text x="232.5" y="86.9">6</text>
<text x="232.5" y="88.7">8</text>
<text x="34" y="91.9" transform="rotate(-90 34 91.9)">3</text>
<text x="221.2" y="92.2">11</text>
<text x="222.1" y="90.5">9</text>
<text x="232.5" y="90.5">10</text>
<text x="232.5" y="92.2">12</text>
<text x="46.6" y="120.6" transform="rotate(-90 46.6 120.6)">32</text>
<text x="48.3" y="120.6" transform="rotate(-90 48.3 120.6)">31</text>
<text x="50.1" y="120.6" transform="rotate(-90 50.1 120.6)">30</text>
<text x="51.9" y="120.6" transform="rotate(-90 51.9 120.6)">29</text>
<text x="53.7" y="120.6" transform="rotate(-90 53.7 120.6)">28</text>
<text x="55.5" y="120.6" transform="rotate(-90 55.5 120.6)">27</text>
<text x="57.2" y="120.6" transform="rotate(-90 57.2 120.6)">26</text>
<text x="59" y="120.6" transform="rotate(-90 59 120.6)">25</text>
<text x="11.4" y="131.9">VCC</text>
<text x="32.4" y="130.3">1</text>
<text x="73.1" y="130.3">24</text>
<text x="155.2" y="129.3">VCC</text>
<text x="164.1" y="129.3">VCC</text>
<text x="32.4" y="132.1">2</text>
<text x="32.4" y="133.9">3</text>
<text x="32.4" y="135.6">4</text>
<text x="32.4" y="137.4">5</text>
<text x="73.1" y="132.1">23</text>
<text x="73.1" y="133.9">22</text>
<text x="73.1" y="135.6">21</text>
<text x="73.1" y="137.4">20</text>
<text x="95" y="133.9">VCC</text>
<text x="32.4" y="139.2">6</text>
<text x="32.4" y="141">7</text>
<text x="32.4" y="142.8">8</text>
<text x="73.1" y="139.2">19</text>
<text x="73.1" y="141">18</text>
<text x="73.1" y="142.8">17</text>
<text x="127.3" y="140.3">4</text>
<text x="127.3" y="143.8">5</text>
<text x="142.9" y="143.8">3</text>
<text x="142.9" y="140.3">08</text>
<text x="201.5" y="139.4">1</text>
<text x="201.5" y="141.1">2</text>
<text x="201.5" y="142.9">3</text>
<text x="126.4" y="147.4">06</text>
<text x="142.9" y="149.1">1</text>
<text x="142.9" y="145.6">10</text>
<text x="142.9" y="147.4">09</text>
<text x="46.6" y="155.9" transform="rotate(-90 46.6 155.9)">9</text>
<text x="126.4" y="150.9">07</text>
<text x="142.9" y="150.9">2</text>
<text x="48.3" y="156.8" transform="rotate(-90 48.3 156.8)">10</text>
<text x="50.1" y="156.8" transform="rotate(-90 50.1 156.8)">11</text>
<text x="51.9" y="156.8" transform="rotate(-90 51.9 156.8)">12</text>
<text x="53.7" y="156.8" transform="rotate(-90 53.7 156.8)">13</text>
<text x="55.5" y="156.8" transform="rotate(-90 55.5 156.8)">14</text>
<text x="57.2" y="156.8" transform="rotate(-90 57.2 156.8)">15</text>
<text x="59" y="156.8" transform="rotate(-90 59 156.8)">16</text>
<text x="15.1" y="176.4">VCC</text>
<text x="66.7" y="183.8">VCC</text>
<text x="90.3" y="184.7">1</text>
<text x="97.2" y="184.7">2</text>
<text x="48.6" y="187.4">1</text>
<text x="48.6" y="189.1">3</text>
<text x="48.6" y="190.9">5</text>
<text x="64.3" y="187.4">2</text>
<text x="64.3" y="189.1">4</text>
<text x="64.3" y="190.9">6</text>
<text x="228.1" y="195.1">Title</text>
<text x="235.2" y="196.8">&lt;Title&gt;</text>
<text x="228.1" y="200.4">Size</text>
<text x="229.9" y="202.2">A3</text>
<text x="235.2" y="200.4">Document Number</text>
<text x="235.2" y="202.2">&lt;Doc&gt;</text>
<text x="286.8" y="200.4">Rev</text>
<text x="288.6" y="202.2">&lt;RevCode&gt;</text>
<text x="228.1" y="205.7">Date:</text>
<text x="237.4" y="205.7">Wednesday, January 12, 2022</text>
<text x="263.7" y="205.7">Sheet</text>
<text x="272.6" y="205.7">1</text>
<text x="277.9" y="205.7">of</text>
<text x="283.2" y="205.7">5</text>
</g>
<g font-size="1.6" fill="#f00">
<text x="78.4" y="10.2">CS0</text>
<text x="78.4" y="11.9">CS1</text>
<text x="77.9" y="17.3">MISO</text>
<text x="78.4" y="13.7">CS2</text>
<text x="78.4" y="15.5">CS3</text>
<text x="77.9" y="19">MOSI</text>
<text x="78.4" y="20.8">SCK</text>
<text x="78.4" y="22.6">CS4</text>
<text x="136.4" y="18.9">RTD_B0</text>
<text x="136.4" y="20.7">RTD_C0</text>
<text x="78.4" y="33.6">CS0</text>
<text x="78.4" y="35.4">CS1</text>
<text x="136.4" y="32.7">RTD_B1</text>
<text x="136.4" y="34.5">RTD_C1</text>
<text x="194.5" y="34.5">CS</text>
<text x="231.8" y="34.5">CS0</text>
<text x="77.9" y="40.7">MISO</text>
<text x="78.4" y="37.2">CS2</text>
<text x="78.4" y="38.9">CS3</text>
<text x="231.8" y="36.3">CS1</text>
<text x="231.8" y="38.1">CS2</text>
<text x="231.8" y="39.8">CS3</text>
<text x="231.8" y="41.6">CS4</text>
<text x="77.9" y="42.5">MOSI</text>
<text x="78.4" y="44.3">SCK</text>
<text x="78.4" y="46.1">CS4</text>
<text x="136.4" y="46.8">RTD_B2</text>
<text x="136.4" y="48.6">RTD_C2</text>
<text x="136.4" y="60.7">RTD_B3</text>
<text x="136.4" y="62.4">RTD_C3</text>
<text x="210.1" y="87">CS0</text>
<text x="210.1" y="88.7">CS2</text>
<text x="237" y="87">CS1</text>
<text x="237" y="88.7">CS3</text>
<text x="210.1" y="90.5">MISO</text>
<text x="210.1" y="92.3">SCK</text>
<text x="237" y="90.5">MOSI</text>
<text x="237" y="92.3">CS4</text>
<text x="49.1" y="112.7" transform="rotate(90 49.1 112.7)">TXD</text>
<text x="50.8" y="112.7" transform="rotate(90 50.8 112.7)">RXD</text>
<text x="51.9" y="109" transform="rotate(-90 51.9 109)">RST</text>
<text x="22.4" y="141">XTAL1</text>
<text x="22.4" y="142.8">XTAL2</text>
<text x="81.1" y="142.8">SCK</text>
<text x="110.1" y="141">A0</text>
<text x="194.9" y="139.4">TXD</text>
<text x="194.9" y="141.2">RXD</text>
<text x="110.1" y="144.6">A1</text>
<text x="110.1" y="148.1">A2</text>
<text x="149" y="147.4">sMISO</text>
<text x="149" y="145.6">sMOSI</text>
<text x="149.5" y="149.2">sSCK</text>
<text x="110.1" y="151.7">A3</text>
<text x="171.9" y="151">sCS</text>
<text x="47.3" y="159.6" transform="rotate(90 47.3 159.6)">sMOSI</text>
<text x="49.1" y="159.6" transform="rotate(90 49.1 159.6)">sMISO</text>
<text x="50.8" y="159.6" transform="rotate(90 50.8 159.6)">sSCK</text>
<text x="52.6" y="159.6" transform="rotate(90 52.6 159.6)">sCS</text>
<text x="55.5" y="164.1" transform="rotate(-90 55.5 164.1)">CS</text>
<text x="57.3" y="164.1" transform="rotate(-90 57.3 164.1)">MOSI</text>
<text x="59.1" y="164.1" transform="rotate(-90 59.1 164.1)">MISO</text>
<text x="83.9" y="184.7">XTAL1</text>
<text x="99.9" y="184.7">XTAL2</text>
<text x="19" y="190.6">RST</text>
<text x="40.3" y="191">RST</text>
<text x="40.3" y="189.2">SCK</text>
<text x="40.3" y="187.4">MISO</text>
<text x="70.6" y="189.2">MOSI</text>
</g>
<g font-size="1.3">
<text x="30.8" y="1.3">5</text>
<text x="88.8" y="1.3">4</text>
<text x="146.9" y="1.3">3</text>
<text x="205" y="1.3">2</text>
<text x="263.1" y="1.3">1</text>
<text x=".5" y="28.4">D</text>
<text x="292.6" y="28.4">D</text>
<text x=".5" y="79.5">C</text>
<text x="292.6" y="79.5">C</text>
<text x=".5" y="130.6">B</text>
<text x="292.6" y="130.6">B</text>
<text x=".5" y="181.7">A</text>
<text x="292.6" y="181.7">A</text>
<text x="30.8" y="207.4">5</text>
<text x="88.8" y="207.4">4</text>
<text x="146.9" y="207.4">3</text>
<text x="205" y="207.4">2</text>
<text x="263.1" y="207.4">1</text>
</g>
</svg>
